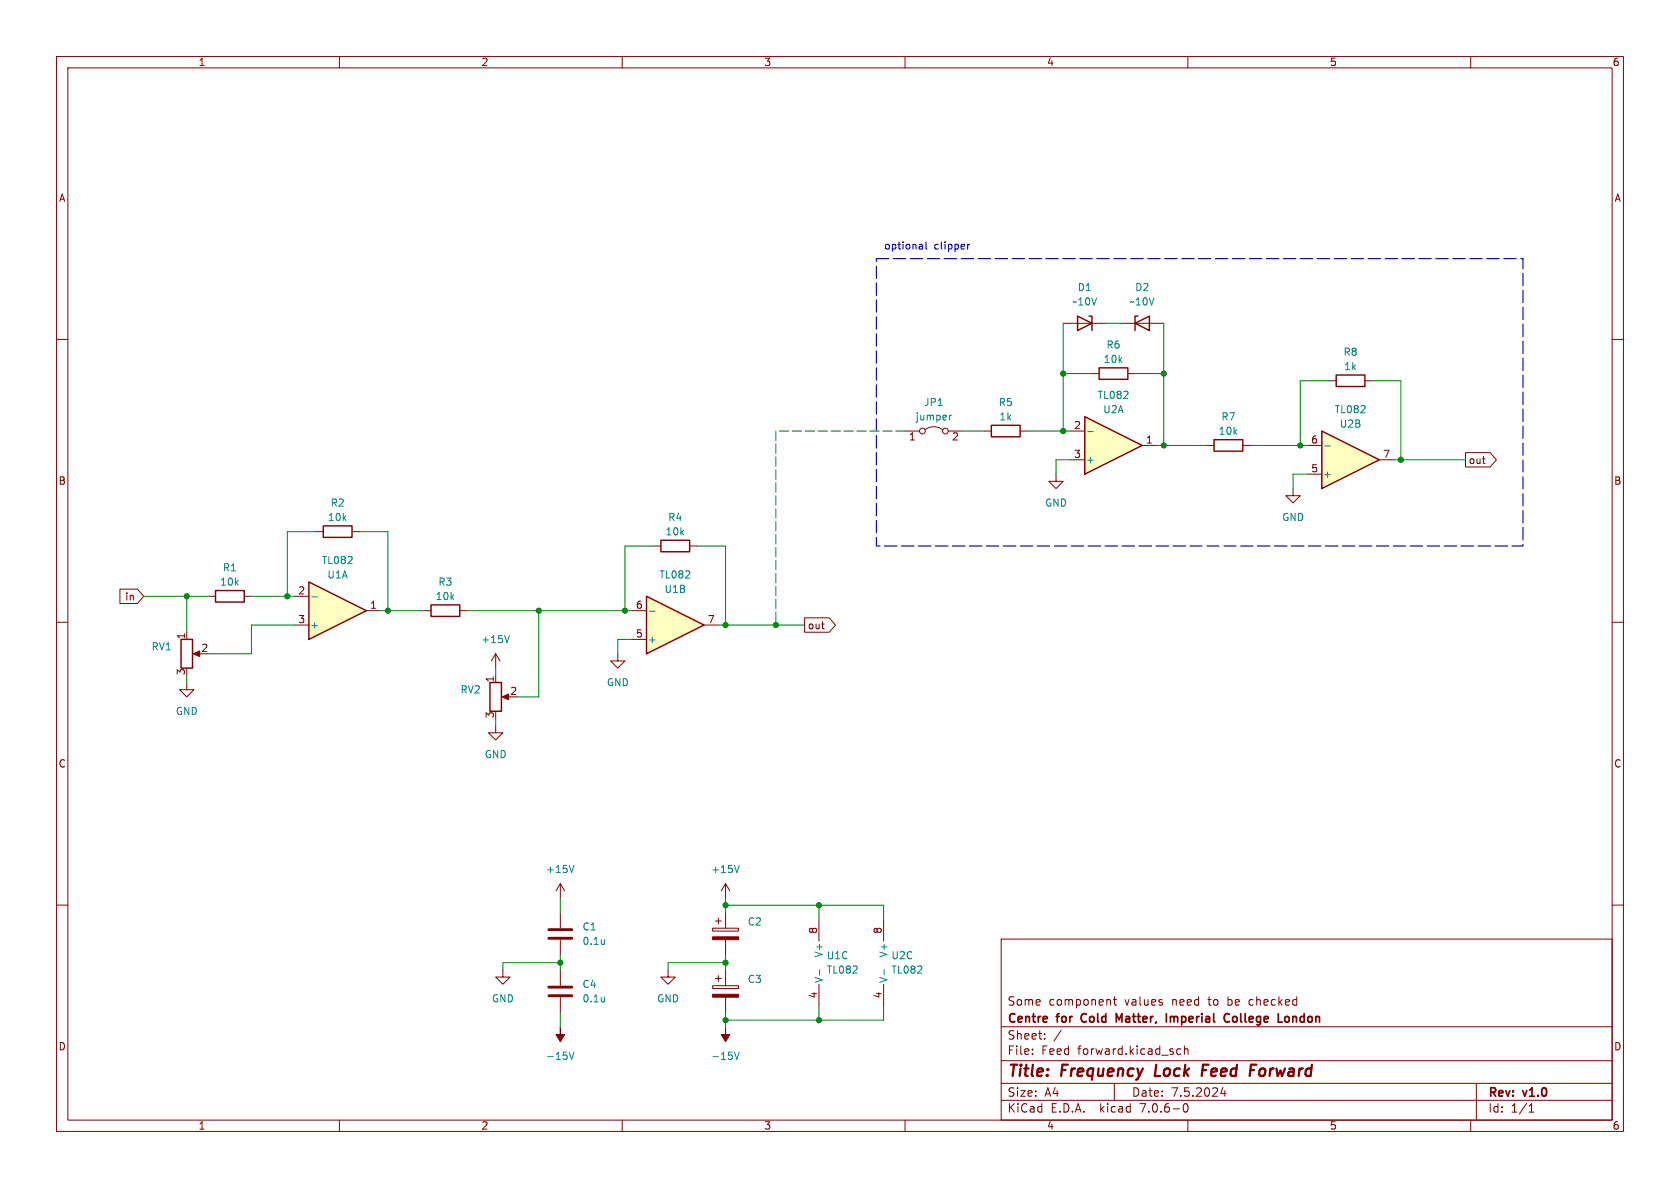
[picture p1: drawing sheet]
<svg xmlns="http://www.w3.org/2000/svg" width="297mm" height="210mm" viewBox="0 0 297 210" stroke-linecap="round" stroke-linejoin="round" font-family="sans-serif">
<g fill="none" stroke="#840000" stroke-width=".18">
<path d="M10 10h277v190h-277zM12 12h273v186h-273zM60 10v2M110 10v2M160 10v2M210 10v2M260 10v2M10 60h2M285 60h2M234.9 67.3h1.3M241.3 67.3h1.3M10 110h2"/>
<path d="M109.2 115.6v1.2h1.3l-1.3 1.3-1.3-1.3h1.3M285 110h2M10 160h2M285 160h2M99.1 171.5v2.7M99.1 176.3v2.8M177 166h108v32h-108zM196.8 176.7h.6M197 176.2v1.3l.4 .2M60 198v2M110 198v2M160 198v2"/>
<path d="M177 194.5h108M177 191.5h108M177 187.5h108M177 181.5h108M182.5 186.3v.1M182.5 185.5v.1M184.7 183.6v.1M184.7 182.8v.1M187.6 182.1l-1.3 2M197 191.5v3M208 186.1l.3 .3 .4-.1M208.7 185.5l-.4-.1-.3 .3"/>
<path d="M209.3 195.2l.2-.1a.81 .81 0 0 1 .6 .6 .81 .81 0 0 1-.3 .8l-.1 .1a.81 .81 0 0 1-.4-1.4zM209.4 185.5l.2-.1 .4 .1v.9M209.4 184.9v1.5M210 198v2M216.2 192.2l-.4 1.1h.9M216.5 192.8v1M260 198v2M261 191.5v6.5M270.3 196.6h.9M270.3 195.5l.4-.4v1.5"/>
</g>
<path d="M204.4 188.2l-.2 2h.9M212.6 189.2h.6M212.7 188.2h.9M221.2 188.2h.9M222.7 189.3v.7" fill="none" stroke="#840000" stroke-width=".4"/>
<path d="M191.3 179.4l-.2 .4 .2 .7M198.3 179.2l-.5 1.1-.5-1.1v1.5M206.2 179.2v1.5M206.9 179.7v1M207.5 179.8l-.4-.1-.2 .1M217.3 179.3a.54 .54 0 0 0-.7 .1M218.4 179.7l-.3 .1-.2 .2 .1 .5 .4 .2M227.1 180l.3-.3 .4 .1 .1 .2v.4l-.1 .2-.4 .1-.3-.3M216.6 180.5a.52 .52 0 0 0 .7 0" fill="none" stroke="#840000" stroke-width=".3"/>
<path d="M97 176h4.1M97 174.5h4.1" fill="none" stroke="#840000" stroke-width=".51"/>
<path d="M106.9 176.3v.8M106.9 177h-.1M100.6 186l.5 1.3 .4-1.3" fill="none" stroke="#008484" stroke-width=".18"/>
<path d="M99.1 181.6v1.3h.7l-.7 1.3-.8-1.3h.8z" fill="#840000" stroke="#840000" stroke-width=".18"/>
<path d="M236.2 66.3h5.1v2h-5.1z" fill="none" stroke="#840000" stroke-width=".25"/>
<path d="M233.7 76.2l10.1 5.1-10.1 5.1z" fill="#ffffc2"/>
<path d="M233.7 76.2l10.1 5.1-10.1 5.1z" fill="none" stroke="#840000" stroke-width=".25"/>
<g fill="none" stroke="#840000" stroke-width=".18">
<path d="M231.1 78.7h2.6M231.1 83.8h2.6M243.8 81.3h2.6M99.1 156.2l-.8 1.3M99.1 156.2v2.6M99.1 156.2l.7 1.3M128.3 156.2l-.8 1.3M128.3 156.2v2.6M128.3 156.2l.7 1.3M88.9 171.5v1.2h1.3l-1.3 1.3-1.3-1.3h1.3M99.1 161.3v2.8M99.1 166.1v2.8"/>
<path d="M118.1 171.5v1.2h1.3l-1.3 1.3-1.3-1.3h1.3M126 174.2h4.6v.6h-4.6zM126 164.1h4.6v.5h-4.6zM126.5 173h1M126.5 162.8h1M127 162.3v1M127 172.5v1M128.3 161.3v2.8M128.3 166.1v2.8M128.3 171.5v2.7M128.3 176.3v2.8M144.8 162.6v3.8"/>
<path d="M144.8 174v3.8M156.2 162.6v3.8M156.2 174v3.8"/>
</g>
<path d="M234.2 78.8h1M101.5 153l-.4 1.2M130.7 153l-.4 1.2M106.9 166.1v.8M106.9 166.8l-.1 .1M144.9 171.4v1M156.3 171.4v1M129.8 186l.5 1.3 .4-1.3" fill="none" stroke="#008484" stroke-width=".18"/>
<path d="M97 165.9h4.1M97 164.3h4.1" fill="none" stroke="#840000" stroke-width=".51"/>
<g fill="#840000" stroke="#840000" stroke-width=".18">
<path d="M126 175.8h4.6v.5h-4.6z"/>
<path d="M126 165.6h4.6v.5h-4.6z"/>
<path d="M128.3 181.6v1.3h.7l-.7 1.3-.8-1.3h.8z"/>
</g>
<path d="M114.3 105.4l10.2 5.1-10.2 5.1z" fill="#ffffc2"/>
<path d="M57.1 93h5.1v2h-5.1zM116.8 95.5h5.1v2h-5.1zM114.3 105.4l10.2 5.1-10.2 5.1z" fill="none" stroke="#840000" stroke-width=".25"/>
<path d="M55.9 94h1.2M62.2 94h1.3M115.6 96.5h1.2M121.9 96.5h1.3M111.8 113h2.5M111.8 108h2.5M124.5 110.5h2.5" fill="none" stroke="#840000" stroke-width=".18"/>
<path d="M114.8 108h1" fill="none" stroke="#008484" stroke-width=".18"/>
<path d="M54.6 102.9l10.2 5.1-10.2 5z" fill="#ffffc2"/>
<path d="M190.5 55.9l2.5 1.3-2.5 1.2zM192.5 55.9h.5v2.5M200.7 57.2l2.5-1.3v2.5zM201.2 55.9h-.5v2.5M194.3 65h5.1v2.1h-5.1zM54.6 102.9l10.2 5.1-10.2 5zM86.6 120.7h2v5h-2z" fill="none" stroke="#840000" stroke-width=".25"/>
<path d="M188 57.2h7.6M198.1 57.2h7.6M193 66h1.3M199.4 66h1.3M52.1 105.4h2.5M52.1 110.5h2.5M64.8 108h2.5M87.6 119.4v1.3M89.2 123.2h1" fill="none" stroke="#840000" stroke-width=".18"/>
<path d="M55.1 105.5h1" fill="none" stroke="#008484" stroke-width=".18"/>
<path d="M88.8 123.2l1.1-.5v1z" fill="#840000" stroke="#840000" stroke-width=".18"/>
<path d="M191.8 73.7l10.1 5-10.1 5.1z" fill="#ffffc2"/>
<path d="M175.3 75.2h5v2h-5zM191.8 73.7l10.1 5-10.1 5.1zM214.6 77.7h5.1v2.1h-5.1zM32 113h2v5.1h-2zM38.1 104.4h5.1v2h-5.1zM76.2 106.9h5.1v2.1h-5.1z" fill="none" stroke="#840000" stroke-width=".25"/>
<g fill="none" stroke="#840000" stroke-width=".18">
<path d="M160 76.2h2.6M163.6 75.9a2.54 2.54 0 0 1 3 0M167.6 76.2h2.6M174 76.2h1.3M180.3 76.2h1.3M189.2 76.2h2.6M201.9 78.7h2.6M213.4 78.7h1.2M219.7 78.7h1.3M186.7 83.8v1.3h1.3l-1.3 1.3-1.3-1.3h1.3M189.2 81.3h2.6M228.6 86.4v1.2h1.3l-1.3 1.3-1.3-1.3h1.3"/>
<path d="M259.1 80h4.3l1.1 1.3-1.1 1.3h-4.3zM21.2 104.1h3.1l1.1 1.3-1.1 1.3h-3.1zM33 111.8v1.2M34.5 115.6h1.1M36.8 105.4h1.3M43.2 105.4h1.2M74.9 108h1.3M81.3 108h1.2M87.6 115.6l-.7 1.2M87.6 115.6v2.5M87.6 115.6l.8 1.2M142.2 109.2h4.4l1.1 1.3-1.1 1.3h-4.4z"/>
<path d="M33 120.7v1.2h1.3l-1.3 1.3-1.3-1.3h1.3M87.6 128.3v1.2h1.3l-1.3 1.3-1.2-1.3h1.2"/>
<circle cx="163.1" cy="76.2" r=".51"/>
<circle cx="167.1" cy="76.2" r=".51"/>
</g>
<path d="M167.9 73.4v.8M168.2 73.4l-.3 .2M192.3 76.3h1M90 112.3l-.4 1.3" fill="none" stroke="#008484" stroke-width=".18"/>
<path d="M34.2 115.6l1.1-.5v1z" fill="#840000" stroke="#840000" stroke-width=".18"/>
<path d="M162.9 43.2l.2 .2v.6M163.1 44h-.4M163.1 43.5l-.4 .1M163.7 42.8v1.1l.2 .1M171.1 43.2v.8M171.4 43.2l-.3 .2" fill="none" stroke="#0000c2" stroke-width=".18"/>
<path d="M154.9 45.7h114.3v50.8h-114.3v-50.8" fill="none" stroke="#0000c2" stroke-width=".2" stroke-dasharray="2.2 .8"/>
<g fill="none" stroke="#008400" stroke-width=".18">
<path d="M188 57.2v19M195.6 57.2h2.5M205.7 57.2v21.5M170.2 76.2h3.8M181.6 76.2h7.6M188 66h5M200.7 66h5M204.5 78.7h8.9M221 78.7h10.1M234.9 67.3h-5v11.4M242.6 67.3h5v14M55.9 94h-5.1v11.4"/>
<path d="M63.5 94h5.1v14M115.6 96.5h-5.1v11.5M123.2 96.5h5.1v14M189.2 81.3h-2.5v2.5M231.1 83.8h-2.5v2.6M246.4 81.3h12.7M25.4 105.4h11.4M33 105.4v6.4M33 119.4v1.3M44.4 105.4h7.7M52.1 110.5h-7.7v5.1h-7.6M67.3 108h7.6"/>
<path d="M82.5 108h29.3M87.6 118.1v1.3M95.2 108v15.2h-3.8M111.8 113h-2.6v2.6M127 110.5h15.2M87.6 127v1.3M99.1 158.8v2.5M128.3 158.8v2.5M99.1 170.2h-10.2v1.3M99.1 168.9v2.6M99.1 179.1v2.5M128.3 168.9v2.6"/>
<path d="M128.3 179.1v2.5M128.3 160h27.9v2.6M128.3 170.2h-10.2v1.3M144.8 160v2.6M144.8 177.8v2.5M156.2 177.8v2.5h-27.9"/>
</g>
<path d="M137.2 76.2v34.3M160 76.2h-22.8" fill="none" stroke="#008400" stroke-width=".18" stroke-dasharray="1.7 .6"/>
<g fill="#008400" stroke="#008400" stroke-width=".18">
<circle cx="247.6" cy="81.3" r=".46"/>
<circle cx="205.7" cy="66" r=".46"/>
<circle cx="205.7" cy="78.7" r=".46"/>
<circle cx="229.9" cy="78.7" r=".46"/>
<circle cx="188" cy="66" r=".46"/>
<circle cx="188" cy="76.2" r=".46"/>
<circle cx="50.8" cy="105.4" r=".46"/>
<circle cx="68.6" cy="108" r=".46"/>
<circle cx="33" cy="105.4" r=".46"/>
<circle cx="95.2" cy="108" r=".46"/>
<circle cx="144.8" cy="160" r=".46"/>
<circle cx="128.3" cy="160" r=".46"/>
<circle cx="110.5" cy="108" r=".46"/>
<circle cx="137.2" cy="110.5" r=".46"/>
<circle cx="128.3" cy="110.5" r=".46"/>
<circle cx="144.8" cy="180.3" r=".46"/>
<circle cx="128.3" cy="180.3" r=".46"/>
<circle cx="128.3" cy="170.2" r=".46"/>
<circle cx="99.1" cy="170.2" r=".46"/>
</g>
<g font-size="2.8" fill="#840000">
<text x="178" y="190.9">Title:</text>
<text x="187.7" y="190.9">Frequency</text>
<text x="205" y="190.9">Lock</text>
<text x="214.1" y="190.9">Feed</text>
<text x="223.4" y="190.9">Forward</text>
</g>
<g font-size="2.1" fill="#840000">
<text x="178" y="178">Some</text>
<text x="185.4" y="178">component</text>
<text x="198.9" y="178">values</text>
<text x="207.3" y="178">need</text>
<text x="213.9" y="178">to</text>
<text x="217.4" y="178">be</text>
<text x="221.4" y="178">checked</text>
<text x="178" y="184">Sheet:</text>
<text x="178" y="181.2">Centre</text>
<text x="187" y="181.2">for</text>
<text x="191.8" y="181.2">Cold</text>
<text x="198.6" y="181.2">Matter,</text>
<text x="208" y="181.2">Imperial</text>
<text x="218.9" y="181.2">College</text>
<text x="229" y="181.2">London</text>
<text x="178" y="186.7">File:</text>
<text x="184.1" y="186.7">Feed</text>
<text x="190.6" y="186.7">forward.kicad_sch</text>
<text x="178" y="196.9">KiCad</text>
<text x="178" y="194.1">Size:</text>
<text x="184.7" y="194.1">A4</text>
<text x="185.7" y="196.9">E.D.A.</text>
<text x="194.6" y="196.9">kicad</text>
<text x="200" y="194.1">Date:</text>
<text x="201.8" y="196.9">7.0.6-0</text>
<text x="207" y="194.1">7.5.2024</text>
<text x="263" y="194.3">Rev:</text>
<text x="263" y="196.9">Id:</text>
<text x="267.1" y="196.9">1/1</text>
<text x="269.4" y="194.3">v1.0</text>
</g>
<g font-size="1.8" fill="#840000">
<text x="35" y="11.9">1</text>
<text x="85" y="11.9">2</text>
<text x="135" y="11.9">3</text>
<text x="185" y="11.9">4</text>
<text x="235" y="11.9">5</text>
<text x="285" y="11.9">6</text>
<text x="10.3" y="35.9">A</text>
<text x="285.3" y="35.9">A</text>
<text x="189.8" y="75.9">2</text>
<text x="160.6" y="78.2">1</text>
<text x="168.2" y="78.2">2</text>
<text x="189.8" y="81">3</text>
<text x="202.5" y="78.5">1</text>
<text x="231.7" y="83.6">5</text>
<text x="231.7" y="78.5">6</text>
<text x="244.4" y="81">7</text>
<text x="259.6" y="82.2">out</text>
<text x="10.3" y="85.9">B</text>
<text x="285.3" y="85.9">B</text>
<text x="22" y="106.4">in</text>
<text x="52.6" y="105.2">2</text>
<text x="65.3" y="107.7">1</text>
<text x="112.3" y="107.7">6</text>
<text x="32.8" y="113.1" transform="rotate(-90 32.8 113.1)">1</text>
<text x="52.6" y="110.2">3</text>
<text x="112.3" y="112.8">5</text>
<text x="125" y="110.2">7</text>
<text x="142.7" y="111.4">out</text>
<text x="32.8" y="119.5" transform="rotate(-90 32.8 119.5)">3</text>
<text x="35.5" y="115.3">2</text>
<text x="87.4" y="120.7" transform="rotate(-90 87.4 120.7)">1</text>
<text x="90.1" y="122.9">2</text>
<text x="87.4" y="127.1" transform="rotate(-90 87.4 127.1)">3</text>
<text x="10.3" y="135.9">C</text>
<text x="285.3" y="135.9">C</text>
<text x="144.5" y="165.2" transform="rotate(-90 144.5 165.2)">8</text>
<text x="156" y="165.2" transform="rotate(-90 156 165.2)">8</text>
<text x="144.5" y="176.6" transform="rotate(-90 144.5 176.6)">4</text>
<text x="156" y="176.6" transform="rotate(-90 156 176.6)">4</text>
<text x="10.3" y="185.9">D</text>
<text x="285.3" y="185.9">D</text>
<text x="35" y="199.9">1</text>
<text x="85" y="199.9">2</text>
<text x="135" y="199.9">3</text>
<text x="185" y="199.9">4</text>
<text x="235" y="199.9">5</text>
<text x="285" y="199.9">6</text>
</g>
<g font-size="1.8" fill="#0000c2">
<text x="156.2" y="44.2">optional</text>
<text x="165.1" y="44.2">clipper</text>
</g>
<g font-size="1.8" fill="#008484">
<text x="190.4" y="51.7">D1</text>
<text x="200.6" y="51.7">D2</text>
<text x="189.5" y="54.2">~10V</text>
<text x="199.6" y="54.2">~10V</text>
<text x="195" y="64.4">10k</text>
<text x="195.5" y="61.8">R6</text>
<text x="237.4" y="63.1">R8</text>
<text x="237.5" y="65.6">1k</text>
<text x="163.3" y="72">JP1</text>
<text x="176.5" y="72">R5</text>
<text x="193.9" y="70.7">TL082</text>
<text x="161.8" y="74.5">jumper</text>
<text x="176.6" y="74.5">1k</text>
<text x="194.9" y="73.3">U2A</text>
<text x="215.3" y="77.1">10k</text>
<text x="215.8" y="74.5">R7</text>
<text x="235.8" y="73.3">TL082</text>
<text x="236.8" y="75.8">U2B</text>
<text x="191.9" y="82.1">+</text>
<text x="58.3" y="89.8">R2</text>
<text x="184.7" y="89.8">GND</text>
<text x="233.8" y="84.7">+</text>
<text x="57.9" y="92.3">10k</text>
<text x="117.6" y="94.8">10k</text>
<text x="118" y="92.3">R4</text>
<text x="226.6" y="92.3">GND</text>
<text x="39.3" y="101.2">R1</text>
<text x="56.8" y="99.9">TL082</text>
<text x="38.8" y="103.7">10k</text>
<text x="57.8" y="102.5">U1A</text>
<text x="76.9" y="106.3">10k</text>
<text x="77.4" y="103.7">R3</text>
<text x="116.5" y="102.5">TL082</text>
<text x="117.4" y="105">U1B</text>
<text x="54.7" y="111.4">+</text>
<text x="85" y="113.9">+15V</text>
<text x="114.4" y="113.9">+</text>
<text x="26.7" y="115.2">RV1</text>
<text x="81.3" y="122.8">RV2</text>
<text x="107.2" y="121.5">GND</text>
<text x="31" y="126.6">GND</text>
<text x="85.6" y="134.2">GND</text>
<text x="96.4" y="154.5">+15V</text>
<text x="125.6" y="154.5">+15V</text>
<text x="102.9" y="164.7">C1</text>
<text x="102.9" y="167.2">0.1u</text>
<text x="132.1" y="163.8">C2</text>
<text x="132.1" y="174">C3</text>
<text x="145.6" y="173.9" transform="rotate(-90 145.6 173.9)">V-</text>
<text x="145.6" y="169.4" transform="rotate(-90 145.6 169.4)">V+</text>
<text x="146.1" y="169.8">U1C</text>
<text x="146.1" y="172.3">TL082</text>
<text x="157.1" y="173.9" transform="rotate(-90 157.1 173.9)">V-</text>
<text x="157.1" y="169.4" transform="rotate(-90 157.1 169.4)">V+</text>
<text x="157.5" y="169.8">U2C</text>
<text x="157.5" y="172.3">TL082</text>
<text x="86.9" y="177.4">GND</text>
<text x="102.9" y="174.9">C4</text>
<text x="102.9" y="177.4">0.1u</text>
<text x="116.1" y="177.4">GND</text>
<text x="96.4" y="187.6">-15V</text>
<text x="125.6" y="187.6">-15V</text>
</g>
</svg>
